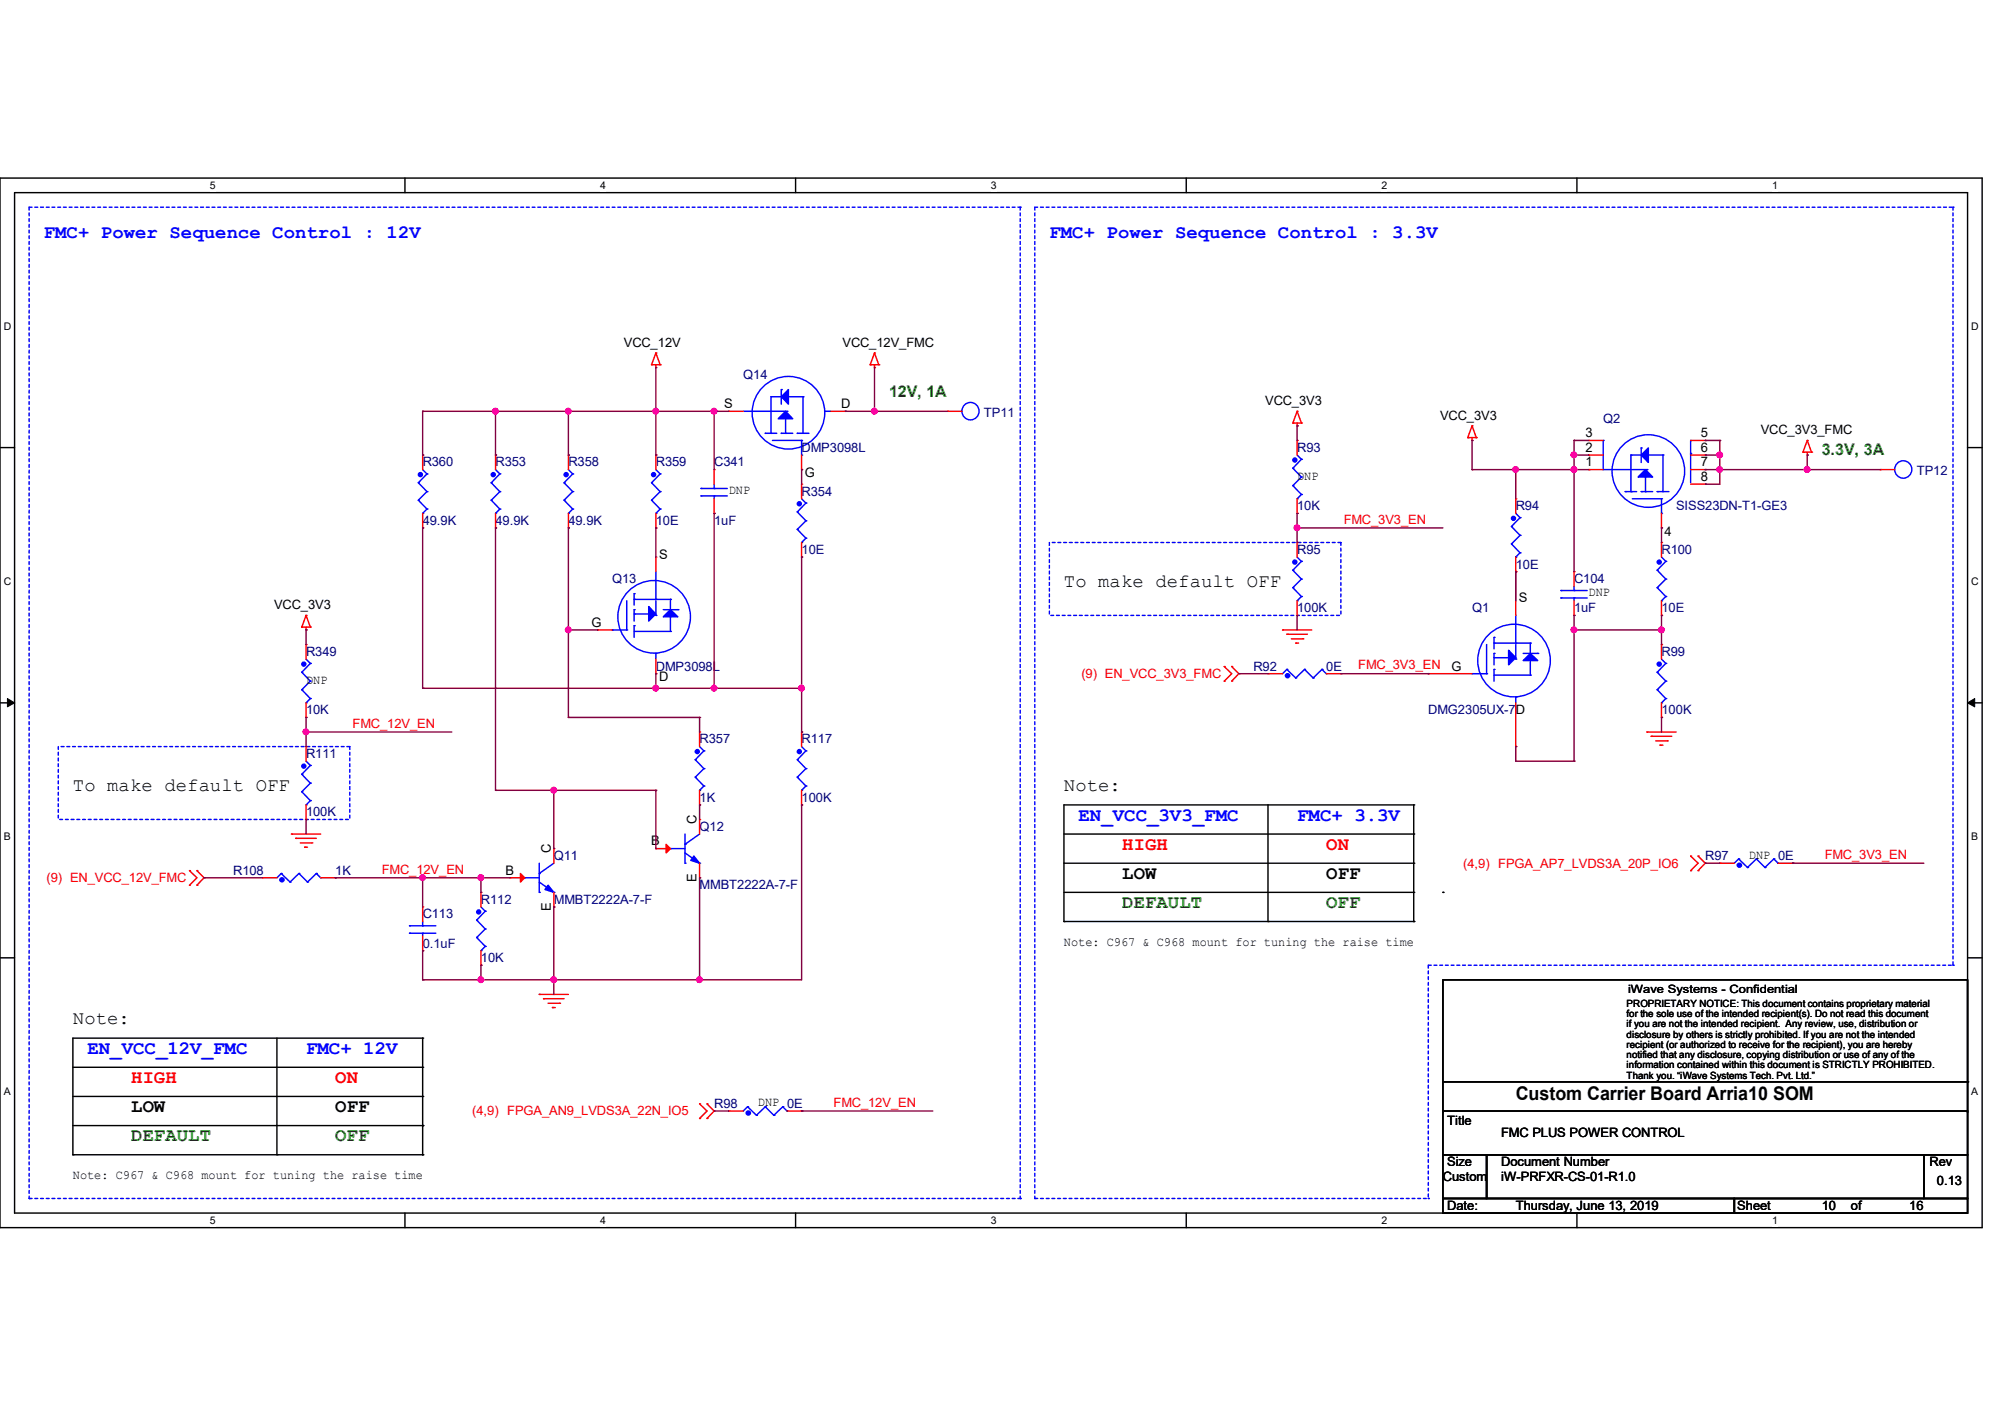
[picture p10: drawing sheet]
<svg xmlns="http://www.w3.org/2000/svg" width="297mm" height="210mm" viewBox="0 0 297 210" stroke-linecap="round" stroke-linejoin="round" font-family="sans-serif">
<path d="M0 26.4h293.6v155.4h-293.6zM2.2 28.5h289.3v151.2h-289.3z" fill="none" stroke="#000" stroke-width=".21"/>
<g fill="#fff">
<path d="M31.1 26.6h.8v1.8h-.8z"/>
<path d="M31.1 179.9h.8v1.8h-.8z"/>
</g>
<path d="M60 26.4v2.1M60 179.7v2.1" fill="none" stroke="#000" stroke-width=".21"/>
<g fill="#fff">
<path d="M88.9 26.6h.8v1.8h-.8z"/>
<path d="M88.9 179.9h.8v1.8h-.8z"/>
</g>
<path d="M117.9 26.4v2.1M117.9 179.7v2.1" fill="none" stroke="#000" stroke-width=".21"/>
<g fill="#fff">
<path d="M146.8 26.6h.8v1.8h-.8z"/>
<path d="M146.8 179.9h.8v1.8h-.8z"/>
</g>
<path d="M175.7 26.4v2.1M175.7 179.7v2.1" fill="none" stroke="#000" stroke-width=".21"/>
<g fill="#fff">
<path d="M204.6 26.6h.9v1.8h-.9z"/>
<path d="M204.6 179.9h.9v1.8h-.9z"/>
</g>
<path d="M233.6 26.4v2.1M233.6 179.7v2.1" fill="none" stroke="#000" stroke-width=".21"/>
<g fill="#fff">
<path d="M262.5 26.6h.9v1.8h-.9z"/>
<path d="M262.5 179.9h.9v1.8h-.9z"/>
<path d="M.6 47.4h1.1v1.7h-1.1z"/>
<path d="M292 47.4h1.1v1.7h-1.1z"/>
<path d="M.6 85.2h1.1v1.7h-1.1z"/>
<path d="M292 85.2h1.1v1.7h-1.1z"/>
</g>
<path d="M0 66.3h2.2M291.5 66.3h2.1" fill="none" stroke="#000" stroke-width=".21"/>
<g fill="#fff">
<path d="M.6 123h1v1.7h-1z"/>
<path d="M292 123h1v1.7h-1z"/>
</g>
<path d="M0 104.1h2.2M291.5 104.1h2.1" fill="none" stroke="#000" stroke-width=".21"/>
<path d="M1.1 103.5l1.1 .6-1.1 .6zM291.5 104.1l1-.6v1.2z" fill="#000" stroke="#000" stroke-width=".15"/>
<g fill="#fff">
<path d="M.6 160.7h.9v1.8h-.9z"/>
<path d="M292 160.7h1v1.8h-1z"/>
</g>
<g fill="none" stroke="#000" stroke-width=".21">
<path d="M187.8 119.2v17.3M209.4 119.2h.1M209.4 119.2h-51.8v17.3M209.4 119.2v17.3M157.6 136.5h.1M157.6 123.5h51.8M157.6 127.8h51.8M157.6 132.2h51.8M157.6 136.5h51.8M187.8 136.5h.1M209.4 123.5h.1M209.4 127.8h.1"/>
<path d="M209.4 132.2h.1M209.4 136.5h.1M213.7 132.2h.1M0 141.9h2.2M10.8 158.1h51.8M41 153.8v17.2M62.6 158.1h.1M62.6 153.8h.1M62.6 153.8h-51.8v17.2M62.6 153.8v17.2M291.5 141.9h2.1M10.8 171h.1"/>
<path d="M10.8 162.4h51.8M10.8 166.7h51.8M10.8 171h51.8M41 171h.1M62.6 166.7h.1M62.6 162.4h.1M62.6 171h.1M213.7 164.5h77.8v6.5h-77.8zM213.7 171h6.5v6.5h-6.5zM213.7 177.5h43.2v2.2h-43.2zM213.7 164.8v-19.7h77.8v19.7M213.7 160.2h77.8"/>
<path d="M220.2 171h64.8v6.5h-64.8zM256.9 177.5h34.6v2.2h-34.6zM285 171h6.5v6.5h-6.5zM291.5 160.2h.1"/>
</g>
<g fill="none" stroke="#00f" stroke-width=".21" stroke-dasharray=".4">
<path d="M4.3 30.7v146.8M4.3 30.7h146.8M151.1 30.7h.1M151.1 30.7v146.8M153.3 30.7v146.8M153.3 30.7h136M289.3 30.7v112.3M289.3 30.7h.1M211.6 143v34.5M211.6 143h77.7M289.3 143h.1M4.3 177.5h.1"/>
<path d="M4.3 177.5h146.8M151.1 177.5h.1M153.3 177.5h.1M153.3 177.5h58.3M211.6 177.5h.1"/>
</g>
<path d="M155.4 80.3h43.2v10.8h-43.2zM8.6 110.6h43.2v10.8h-43.2z" fill="none" stroke="#00f" stroke-width=".21" stroke-dasharray=".4 .4"/>
<g fill="none" stroke="#f00" stroke-width=".21">
<path d="M96.5 54h.1M96.5 54h1.3M97.2 54.4h.1M97.2 52.3h.1M97.2 54v.4M97.2 52.3l-.7 1.7M97.2 52.3l.6 1.7M97.8 54h.1M128.9 54h.1M128.9 54h1.3M129.5 54.4h.1M129.5 52.3h.1"/>
<path d="M129.5 54v.4M129.5 52.3l-.6 1.7M129.5 52.3l.7 1.7M130.2 54h.1M62.6 67.4h.1M62.6 78.2h.1M62.6 67.4v2.2M62.6 76v2.2M73.4 67.4h.1M73.4 78.2h.1M73.4 67.4v2.2M73.4 76v2.2"/>
<path d="M84.2 67.4h.1M84.2 78.2h.1M84.2 67.4v2.2M84.2 76v2.2M97.2 67.4h.1M97.2 78.2h.1M97.2 67.4v2.2M97.2 76v2.2M105.8 76h.1M105.8 69.6h.1M105.8 69.6v2.1M105.8 73.9v2.1"/>
<path d="M107.9 60.9h.1M107.9 60.9h2.2M118.7 69.6h.1M118.7 71.7h.1M118.7 67.4v2.2M118.7 71.7v2.2M123.1 60.9h2.1M125.2 60.9h.1M140.3 60.9h.1M140.3 60.9h2.2M191.5 62.7h.1M191.5 62.7h1.3"/>
<path d="M192.2 63.1h.1M192.2 60.9h.1M192.2 65.2h.1M192.2 76h.1M192.2 62.7v.4M192.2 65.2v2.2M192.2 73.9v2.1M192.2 60.9l-.7 1.8M192.2 60.9l.6 1.8M192.8 62.7h.1M217.4 64.8h.1M217.4 64.8h1.3"/>
<path d="M218.1 65.2h.1M218.1 63.1h.1M218.1 64.8v.4M218.1 63.1l-.7 1.7M218.1 63.1l.6 1.7M218.7 64.8h.1M224.5 73.9h.1M224.5 73.9v2.1M235.3 69.6h.1M235.3 67.4h.1M235.3 65.2h.1M235.3 69.6h2.2"/>
<path d="M235.3 65.2h2.2M235.3 67.4h2.2M246.1 78.2h.1M246.1 76v2.2M250.4 69.6h2.2M250.4 65.2h2.2M250.4 67.4h2.2M250.4 71.7h2.2M252.6 65.2h.1M252.6 67.4h.1M252.6 69.6h.1M252.6 71.7h.1"/>
<path d="M267.1 67h.1M267.1 67h1.3M267.7 67.4h.1M267.7 65.2h.1M267.7 67v.4M267.7 65.2l-.6 1.8M267.7 65.2l.7 1.8M268.4 67h.1M278.5 69.6h.1M278.5 69.6h2.2M44.7 92.9h.1M44.7 92.9h1.3"/>
<path d="M45.3 93.3h.1M45.3 91.1h.1M45.3 95.5h.1M45.3 92.9v.4M45.3 95.5v2.1M45.3 91.1l-.6 1.8M45.3 91.1l.7 1.8M46 92.9h.1M88.5 93.3h.1M88.5 93.3h2.2M97.2 82.5h.1M97.2 99.8h.1"/>
<path d="M97.2 82.5v2.2M97.2 97.6v2.2M118.7 82.5h.1M118.7 80.3v2.2M181.4 98.7h.1M181.4 98.7l1.1 1.1-1.1 1.1M182.5 98.7h.1M182.5 98.7l1 1.1-1 1.1M187.8 99.8h.1M187.8 99.8h2.2M190 93.3h.1M190 93.3h4.3"/>
<path d="M190.6 93.9h.1M190.6 93.9h3.1M191.3 94.6h1.7M191.9 95.2h.1M191.9 95.2h.5M192.2 80.3h.1M192.2 91.1h.1M192.2 80.3v2.2M192.2 89v2.1M193 94.6h.1M196.5 99.8h2.1M198.6 99.8h.1"/>
<path d="M211.6 99.8h.1M211.6 99.8h6.5M224.5 84.7h.1M224.5 82.5v8.6M233.2 91.1h.1M233.2 84.7h.1M233.2 84.7v2.1M233.2 89v2.1M246.1 95.5h.1M246.1 80.3h.1M246.1 91.1h.1M246.1 80.3v2.2"/>
<path d="M246.1 89v2.1M246.1 95.5v2.1M45.3 106.3h.1M45.3 110.6h.1M45.3 104.1v2.2M45.3 110.6v2.1M45.3 119.2v2.2M103.6 108.4h.1M103.6 119.2h.1M103.6 108.4v2.2M103.6 117.1v2.1M118.7 108.4h.1"/>
<path d="M118.7 119.2h.1M118.7 108.4v2.2M118.7 117.1v2.1M181.4 100.9h.1M182.5 100.9h.1M224.5 110.6h.1M224.5 104.1v6.5M244 108.4h.1M244 108.4h4.3M244.6 109.1h.1M244.6 109.1h3M245.3 109.7h1.7"/>
<path d="M245.9 110.4h.1M245.9 110.4h.4M246.1 106.3h.1M246.1 104.1v2.2M247 109.7h.1M28.1 128.9h.1M28.1 131.1h.1M28.1 128.9l1.1 1.1-1.1 1.1M29.2 131.1h.1M29.2 128.9h.1M29.2 128.9l1 1.1-1 1.1M38.9 130h.1"/>
<path d="M38.9 130h2.1M43.2 123.5h.1M43.2 123.5h4.3M43.8 124.2h.1M43.8 124.2h3.1M44.5 124.8h1.7M45.1 125.5h.1M45.1 125.5h.5M45.3 121.4h.1M46.2 124.8h.1M47.5 130h2.2M49.7 130h.1"/>
<path d="M62.6 134.3h.1M62.6 134.3v2.2M62.6 138.6v2.2M71.2 132.2h.1M71.2 132.2v2.1M75.6 130h.1M75.6 130h2.1M82 125.7h.1M82 134.3h.1M82 125.7v2.1M82 132.2v2.1M97.2 125.7h.1"/>
<path d="M97.2 125.7h2.1M103.6 121.4h.1M103.6 130h.1M103.6 121.4v2.1M103.6 127.8v2.2M250.4 126.8h.1M250.4 128.9h.1M250.4 126.8l1.1 1-1.1 1.1M251.5 128.9h.1M251.5 126.8h.1M251.5 126.8l1.1 1-1.1 1.1M254.8 127.8h.1"/>
<path d="M254.8 127.8h2.1M263.4 127.8h2.2M265.6 127.8h.1M62.6 140.8h.1M71.2 143h.1M71.2 140.8v2.2M79.9 147.3h.1M79.9 147.3h4.3M80.5 147.9h.1M80.5 147.9h3.1M81.2 148.6h1.7M81.8 149.2h.1"/>
<path d="M81.8 149.2h.5M82.9 148.6h.1M103.6 163.5h.1M103.6 165.7h.1M103.6 163.5l1.1 1-1.1 1.2M104.7 165.7h.1M104.7 163.5h.1M104.7 163.5l1.1 1-1.1 1.2M107.9 164.5h.1M107.9 164.5h2.2M116.6 164.5h2.1M118.7 164.5h.1"/>
</g>
<g fill="none" stroke="#00f" stroke-width=".21">
<path d="M114.2 58.8h.1M114.2 58.8v5.4M114.2 58.8h1.5M115.7 57.7h.1M115.7 57.7v2.2M116.6 58.8h.1M116.6 58.8h2.4M119 58.8h.1M119 58.8v5.4M62 71.5h.1M62 74.1h.1M62 71.5l1.2 1.3"/>
<path d="M62 74.1l1.2 1.3M62.6 76h.1M62.6 69.6l.6 .6M63.2 70.2h.1M63.2 72.8h.1M63.2 75.4h.1M63.2 70.2l-1.2 1.3M63.2 72.8l-1.2 1.3M63.2 75.4l-.6 .6M72.8 71.5h.1M72.8 74.1h.1M72.8 71.5l1.2 1.3"/>
<path d="M72.8 74.1l1.2 1.3M73.4 76h.1M73.4 69.6l.6 .6M74 70.2h.1M74 72.8h.1M74 75.4h.1M74 72.8l-1.2 1.3M74 75.4l-.6 .6M74 70.2l-1.2 1.3M83.6 71.5h.1M83.6 74.1h.1M83.6 71.5l1.2 1.3"/>
<path d="M83.6 74.1l1.2 1.3M84.2 76h.1M84.2 69.6l.6 .6M84.8 70.2h.1M84.8 72.8h.1M84.8 75.4h.1M84.8 70.2l-1.2 1.3M84.8 72.8l-1.2 1.3M84.8 75.4l-.6 .6M96.5 71.5h.1M96.5 74.1h.1M96.5 71.5l1.3 1.3"/>
<path d="M96.5 74.1l1.3 1.3M97.2 76h.1M97.2 69.6l.6 .6M97.8 70.2h.1M97.8 72.8h.1M97.8 75.4h.1M97.8 70.2l-1.3 1.3M97.8 72.8l-1.3 1.3M97.8 75.4l-.6 .6M103.8 72.3h.1M103.8 73.4h.1M103.8 72.3h3.9"/>
<path d="M103.8 73.4h3.9M105.8 73.4h.1M105.8 72.3h.1M105.8 71.7v.6M105.8 73.4v.5M110.1 60.9h4.1M113.4 64.2h.1M113.4 64.2h1.7M114.2 60.9h.1M114.2 64.2h.1M114.4 65.2h4.3M114.4 60.9h2.2"/>
<path d="M115.7 64.2h.1M115.7 64.2h1.7M116.4 64.2h.1M116.4 60.9v3.3M116.6 60.9h.1M118.1 64.2h.1M118.1 75.8h.1M118.1 78.4h.1M118.1 64.2h1.7M118.1 75.8l1.3 1.3M118.1 78.4l1.3 1.3M118.7 67.4h.1"/>
<path d="M118.7 65.2h.1M118.7 65.2v2.2M118.7 73.9l.7 .6M119.4 74.5h.1M119.4 77.1h.1M119.4 79.7h.1M119.4 74.5l-1.3 1.3M119.4 77.1l-1.3 1.3M119.4 79.7l-.7 .6M122.2 60.9h.1M122.2 60.9h.9M191.5 69.3h.1"/>
<path d="M191.5 71.9h.1M191.5 69.3l1.3 1.4M191.5 71.9l1.3 1.3M192.2 73.9h.1M192.2 67.4l.6 .6M192.8 68h.1M192.8 70.7h.1M192.8 73.2h.1M192.8 68l-1.3 1.3M192.8 70.7l-1.3 1.2M192.8 73.2l-.6 .7M223.9 78h.1"/>
<path d="M223.9 78l1.3 1.3M224.5 76l.7 .7M225.2 76.7h.1M225.2 79.3h.1M225.2 76.7l-1.3 1.3M225.2 79.3l-1.3 1.3M237.5 65.2h.1M237.5 65.2v4.4h4.1M240.7 72.8h.1M240.7 72.8h1.7M241.6 69.6h.1M241.6 72.8h.1"/>
<path d="M241.6 67.4h.1M241.6 67.4v5.4M241.6 67.4h1.5M241.8 73.9h4.3M241.8 69.6h2.2M243.1 72.8h.1M243.1 66.3h.1M243.1 72.8h1.7M243.1 66.3v2.2M243.8 72.8h.1M243.8 69.6v3.2M244 67.4h.1"/>
<path d="M244 69.6h.1M244 67.4h2.3M245.5 72.8h.1M245.5 72.8h1.7M246.1 76h.1M246.1 73.9h.1M246.1 73.9v2.1M246.3 67.4h.1M246.3 67.4v5.4M250.4 67.2h.1M250.4 65.2h.1M250.4 65.2v6.3"/>
<path d="M44.7 99.6h.1M44.7 99.6l1.3 1.3M45.3 97.6l.7 .7M46 98.3h.1M46 98.3l-1.3 1.3M90.7 93.3h.1M90.7 93.3h2.1M92.8 93.3h.1M92.8 89v4.3M93.9 87.9h.1M93.9 90.3h.1M93.9 92.7h.1"/>
<path d="M93.9 90.9h.1M93.9 88.8h.1M93.9 93.5h5.4M93.9 87.9v1.7M93.9 90.3v1.7M93.9 92.7v1.7M93.9 90.9h3.3M93.9 88.8h5.4M97.2 88.8h.1M97.2 91.1h.1M97.2 96.8h.1M97.2 84.7v4.1"/>
<path d="M97.2 89v2.1M97.2 96.8v.8M98.3 90.3h2.1M99.3 93.5h.1M99.3 88.8h.1M99.3 91.1h.1M99.3 88.8v1.5M99.3 91.1v2.4M100.4 90.3h.1M118.7 80.3h.1M190.6 99.1h.1M190.6 99.1l-.6 .7"/>
<path d="M190.6 99.1l1.3 1.3M191.5 84.5h.1M191.5 87h.1M191.5 84.5l1.3 1.3M191.5 87l1.3 1.3M192.2 89h.1M192.2 82.5l.6 .6M192.8 83.1h.1M192.8 85.8h.1M192.8 88.3h.1M192.8 83.1l-1.3 1.4M192.8 85.8l-1.3 1.2"/>
<path d="M192.8 88.3l-.6 .7M193.3 99.1h.1M193.3 99.1l-1.4 1.3M193.3 99.1l1.2 1.3M195.8 99.1h.1M195.8 99.1l-1.3 1.3M195.8 99.1l.7 .7M196.5 99.8h.1M218.1 99.8h.1M218.1 99.8h2.1M220.2 99.8h.1M220.2 95.5v4.3"/>
<path d="M221.3 94.4h.1M221.3 96.8h.1M221.3 99.1h.1M221.3 97.4h.1M221.3 95.2h.1M221.3 100h5.4M221.3 94.4v1.7M221.3 96.8v1.7M221.3 99.1v1.8M221.3 97.4h3.2M221.3 95.2h5.4M223.9 80.6h.1"/>
<path d="M223.9 80.6l1.3 1.3M224.5 82.5h.1M224.5 95.2h.1M224.5 97.6h.1M224.5 91.1v4.1M224.5 95.5v2.1M225.2 81.9h.1M225.2 81.9l-.7 .6M225.6 96.8h2.2M226.7 100h.1M226.7 95.2h.1M226.7 97.6h.1"/>
<path d="M226.7 95.2v1.6M226.7 97.6v2.4M227.8 96.8h.1M231.2 87.5h.1M231.2 88.6h.1M231.2 87.5h3.9M231.2 88.6h3.9M233.2 88.6h.1M233.2 87.5h.1M233.2 86.8v.7M233.2 88.6v.4M245.5 99.6h.1"/>
<path d="M245.5 84.5h.1M245.5 87h.1M245.5 99.6l1.3 1.3M245.5 84.5l1.3 1.3M245.5 87l1.3 1.3M246.1 89h.1M246.1 97.6l.7 .7M246.1 82.5l.7 .6M246.8 98.3h.1M246.8 83.1h.1M246.8 85.8h.1M246.8 88.3h.1"/>
<path d="M246.8 98.3l-1.3 1.3M246.8 83.1l-1.3 1.4M246.8 85.8l-1.3 1.2M246.8 88.3l-.7 .7M44.7 102.2h.1M44.7 114.7h.1M44.7 117.3h.1M44.7 102.2l1.3 1.3M44.7 114.7l1.3 1.3M44.7 117.3l1.3 1.3M45.3 104.1h.1M45.3 119.2h.1"/>
<path d="M45.3 112.7l.7 .7M46 100.9h.1M46 103.5h.1M46 113.4h.1M46 116h.1M46 118.6h.1M46 100.9l-1.3 1.3M46 103.5l-.7 .6M46 113.4l-1.3 1.3M46 116l-1.3 1.3M46 118.6l-.7 .6M103 112.5h.1"/>
<path d="M103 115.1h.1M103 112.5l1.3 1.3M103 115.1l1.3 1.3M103.6 117.1h.1M103.6 110.6l.7 .6M104.3 111.2h.1M104.3 113.8h.1M104.3 116.4h.1M104.3 111.2l-1.3 1.3M104.3 113.8l-1.3 1.3M104.3 116.4l-.7 .7M118.1 112.5h.1"/>
<path d="M118.1 115.1h.1M118.1 112.5l1.3 1.3M118.1 115.1l1.3 1.3M118.7 117.1h.1M118.7 110.6l.7 .6M119.4 111.2h.1M119.4 113.8h.1M119.4 116.4h.1M119.4 111.2l-1.3 1.3M119.4 113.8l-1.3 1.3M119.4 116.4l-.7 .7M191.9 100.4h.1"/>
<path d="M194.5 100.4h.1M224.5 103.3h.1M224.5 103.3v.8M245.5 102.2h.1M245.5 102.2l1.3 1.3M246.1 104.1h.1M246.8 100.9h.1M246.8 103.5h.1M246.8 100.9l-1.3 1.3M246.8 103.5l-.7 .6M41.7 129.4h.1M41.7 129.4l-.7 .6"/>
<path d="M41.7 129.4l1.3 1.2M43 130.6h.1M44.3 129.4h.1M44.3 129.4l-1.3 1.2M44.3 129.4l1.3 1.2M45.6 130.6h.1M46.9 129.4h.1M46.9 129.4l-1.3 1.2M46.9 129.4l.6 .6M47.5 130h.1M60.7 137.1h.1M60.7 138.2h.1"/>
<path d="M60.7 137.1h3.9M60.7 138.2h3.9M62.6 138.2h.1M62.6 137.1h.1M62.6 136.5v.6M62.6 138.2v.4M70.6 136.3h.1M70.6 138.9h.1M70.6 136.3l1.3 1.3M70.6 138.9l1.3 1.3M71.2 134.3l.7 .7M71.9 135h.1"/>
<path d="M71.9 137.6h.1M71.9 135l-1.3 1.3M71.9 137.6l-1.3 1.3M77.7 130h.1M77.7 130h2.2M79.9 129.4h.1M79.9 132.2h.1M79.9 130.6l2.1 1.6M79.9 127.8v4.4M82 132.2h.1M82 127.8l-2.1 1.6M99.3 125.7h.1"/>
<path d="M99.3 125.7h2.2M101.5 125.1h.1M101.5 127.8h.1M101.5 126.3l2.1 1.5M101.5 123.5v4.3M103.6 127.8h.1M103.6 123.5l-2.1 1.6M257.6 127.2h.1M257.6 127.2l-.7 .6M257.6 127.2l1.3 1.3M258.9 128.5h.1M260.2 127.2h.1"/>
<path d="M260.2 127.2l-1.3 1.3M260.2 127.2l1.3 1.3M261.5 128.5h.1M262.8 127.2h.1M262.8 127.2l-1.3 1.3M262.8 127.2l.6 .6M263.4 127.8h.1M71.2 140.8h.1M71.9 140.2h.1M71.9 140.2l-.7 .6M110.7 163.9h.1M110.7 163.9l-.6 .6"/>
<path d="M110.7 163.9l1.4 1.3M112.1 165.2h.1M113.4 163.9h.1M113.4 163.9l-1.3 1.3M113.4 163.9l1.2 1.3M114.6 165.2h.1M116 163.9h.1M116 163.9l-1.4 1.3M116 163.9l.6 .6M116.6 164.5h.1"/>
<circle cx="116.8" cy="61.1" r="5.4"/>
<circle cx="143.8" cy="60.9" r="1.28"/>
<circle cx="244.2" cy="69.8" r="5.4"/>
<circle cx="281.9" cy="69.5" r="1.28"/>
<circle cx="96.9" cy="91.4" r="5.4"/>
<circle cx="224.3" cy="97.8" r="5.4"/>
</g>
<g fill="#00f" stroke="#00f" stroke-width=".21">
<path d="M115.7 58.8l1.1-1.1v2.2z"/>
<path d="M115.3 62l1.1-1.1 1 1.1z"/>
<path d="M102.8 126.8l.8 1-1.3-.4z"/>
<path d="M81.2 131.1l.8 1.1-1.3-.5z"/>
<path d="M226.7 96.8l1.1 1h-2.2z"/>
<path d="M223.5 96.3l1 1.1-1 1.1z"/>
<path d="M99.3 90.3l1.1 1.1h-2.1z"/>
<path d="M96.1 89.8l1.1 1.1-1.1 1.1z"/>
<path d="M243.1 67.4l1.1-1.1v2.2z"/>
<path d="M242.7 70.7l1.1-1.1 1 1.1z"/>
<circle cx="45" cy="98.4" r=".3"/>
<circle cx="224.2" cy="76.8" r=".3"/>
<circle cx="110.9" cy="164.8" r=".31"/>
<circle cx="245.8" cy="98.4" r=".3"/>
<circle cx="190.7" cy="100.1" r=".31"/>
<circle cx="83.9" cy="70.3" r=".3"/>
<circle cx="41.8" cy="130.3" r=".31"/>
<circle cx="62.3" cy="70.3" r=".3"/>
<circle cx="118.4" cy="74.6" r=".3"/>
<circle cx="103.3" cy="111.3" r=".3"/>
<circle cx="257.7" cy="128.1" r=".31"/>
<circle cx="245.8" cy="83.2" r=".3"/>
<circle cx="96.8" cy="70.3" r=".3"/>
<circle cx="73.1" cy="70.3" r=".3"/>
<circle cx="45" cy="113.5" r=".3"/>
<circle cx="118.4" cy="111.3" r=".3"/>
<circle cx="191.8" cy="68.1" r=".3"/>
<circle cx="70.9" cy="135.1" r=".3"/>
<circle cx="191.8" cy="83.2" r=".3"/>
</g>
<g fill="#f00" stroke="#f00" stroke-width=".21">
<path d="M98.7 125.1l.6 .6-.6 .6z"/>
<path d="M77.1 129.4l.6 .6-.6 .6z"/>
</g>
<g fill="none" stroke="#800040" stroke-width=".21">
<path d="M97.2 54.4v13M129.5 54.4v6.5M62.6 67.4h.1M62.6 60.9h.1M62.6 78.2h.1M62.6 60.9h45.3M62.6 60.9v6.5M62.6 78.2v23.7M73.4 67.4h.1M73.4 78.2h.1M73.4 60.9h.1M73.4 60.9v6.5"/>
<path d="M73.4 78.2v38.9M84.2 78.2h.1M84.2 60.9h.1M84.2 67.4h.1M84.2 60.9v6.5M84.2 78.2v28.1M97.2 60.9h.1M97.2 67.4h.1M97.2 78.2h.1M97.2 78.2v4.3M105.8 76h.1M105.8 60.9h.1"/>
<path d="M105.8 60.9v8.7M105.8 76v25.9M118.7 69.6h.1M118.7 69.6v2.1M125.2 60.9h.1M125.2 60.9h15.1M129.5 60.9h.1M192.2 76h.1M192.2 78.2h.1M192.2 63.1h.1M192.2 63.1v2.1M192.2 76v4.3"/>
<path d="M192.2 78.2h21.5M218.1 69.6h.1M218.1 65.2h.1M218.1 69.6h17.2M218.1 65.2v4.4M224.5 69.6h.1M224.5 69.6v4.3M233.2 69.6h.1M233.2 65.2h.1M233.2 67.4h.1M233.2 65.2v19.5M233.2 65.2h2.1"/>
<path d="M233.2 67.4h2.1M246.1 78.2h.1M246.1 78.2v2.1M252.6 69.6h.1M252.6 71.7h.1M252.6 67.4h.1M252.6 65.2h.1M252.6 69.6h25.9M252.6 65.2h2.2M252.6 67.4h2.2M254.8 69.6h.1M254.8 67.4h.1"/>
<path d="M254.8 65.2h.1M254.8 65.2v6.5h-2.2M267.7 69.6h.1M267.7 67.4h.1M267.7 67.4v2.2M45.3 93.3h.1M45.3 93.3v2.2M84.2 93.3h.1M84.2 93.3h4.3M97.2 99.8h.1M97.2 99.8v2.1M118.7 82.5h.1"/>
<path d="M118.7 82.5v25.9M183.5 99.8h.1M183.5 99.8h4.3M192.2 91.1h.1M192.2 91.1v2.2M198.6 99.8h13M211.6 99.8h.1M224.5 84.7h.1M224.5 84.7v4.3M233.2 91.1h.1M233.2 93.3h.1M233.2 91.1v21.6"/>
<path d="M233.2 93.3h12.9M246.1 91.1h.1M246.1 93.3h.1M246.1 91.1v4.4M45.3 106.3h.1M45.3 108.4h.1M45.3 106.3v4.3M45.3 108.4h21.6M62.6 101.9h.1M62.6 101.9h56.1M73.4 117.1h.1M73.4 117.1h23.8"/>
<path d="M82 117.1h.1M82 117.1v8.6M84.2 106.3h.1M84.2 106.3h19.4M97.2 101.9h.1M97.2 117.1h.1M97.2 117.1v8.6M103.6 119.2h.1M103.6 106.3h.1M103.6 106.3v2.1M103.6 119.2v2.2M105.8 101.9h.1"/>
<path d="M118.7 119.2h.1M118.7 108.4h.1M118.7 119.2v25.9h-56.1M224.5 110.6h.1M224.5 110.6v2.1h8.7M233.2 112.7h.1M246.1 106.3h.1M246.1 106.3v2.1M30.2 130h.1M30.2 130h8.7M45.3 121.4h.1M45.3 121.4v2.1"/>
<path d="M49.7 130h.1M49.7 130h25.9M62.6 130h.1M62.6 130v4.3M71.2 130h.1M71.2 130v2.2M82 134.3h.1M82 134.3v13M103.6 130h.1M103.6 130v15.1M252.6 127.8h.1M252.6 127.8h2.2"/>
<path d="M265.6 127.8h.1M265.6 127.8h19.4M62.6 145.1h.1M62.6 140.8h.1M62.6 140.8v4.3M71.2 145.1h.1M71.2 143h.1M71.2 143v2.1M82 145.1h.1M103.6 145.1h.1M105.8 164.5h.1M105.8 164.5h2.1"/>
<path d="M118.7 164.5h.1M118.7 164.5h19.5"/>
</g>
<g fill="#f0f" stroke="#f0f" stroke-width=".21">
<circle cx="224.5" cy="69.5" r=".4"/>
<circle cx="233.2" cy="69.5" r=".4"/>
<circle cx="233.2" cy="93.3" r=".4"/>
<circle cx="233.2" cy="67.4" r=".4"/>
<circle cx="254.7" cy="67.4" r=".4"/>
<circle cx="246.1" cy="93.3" r=".4"/>
<circle cx="267.7" cy="69.5" r=".4"/>
<circle cx="254.7" cy="69.5" r=".4"/>
<circle cx="192.1" cy="78.2" r=".4"/>
<circle cx="97.1" cy="101.9" r=".4"/>
<circle cx="84.2" cy="93.3" r=".4"/>
<circle cx="103.6" cy="145.1" r=".4"/>
<circle cx="71.2" cy="130" r=".4"/>
<circle cx="82" cy="117" r=".4"/>
<circle cx="84.2" cy="60.9" r=".4"/>
<circle cx="73.4" cy="60.9" r=".4"/>
<circle cx="82" cy="145.1" r=".4"/>
<circle cx="105.8" cy="101.9" r=".4"/>
<circle cx="105.8" cy="60.9" r=".4"/>
<circle cx="97.1" cy="60.9" r=".4"/>
<circle cx="62.6" cy="130" r=".4"/>
<circle cx="118.7" cy="101.9" r=".4"/>
<circle cx="71.2" cy="145.1" r=".4"/>
<circle cx="45.3" cy="108.4" r=".4"/>
<circle cx="129.5" cy="60.9" r=".4"/>
</g>
<g font-size="2.8" fill="#00f">
<text x="6.5" y="35.2">FMC+ Power Sequence Control : 12V</text>
<text x="155.4" y="35.2">FMC+ Power Sequence Control : 3.3V</text>
<text x="159.8" y="121.5">EN_VCC_3V3_FMC</text>
<text x="192.2" y="121.5">FMC+ 3.3V</text>
<text x="13" y="156.1">EN_VCC_12V_FMC</text>
<text x="45.3" y="156.1">FMC+ 12V</text>
</g>
<g font-size="2.8">
<text x="157.6" y="86.9">To make default OFF</text>
<text x="10.8" y="117.1">To make default OFF</text>
<text x="157.6" y="117.1">Note:</text>
<text x="166.2" y="130.2">LOW</text>
<text x="196.5" y="130.2">OFF</text>
<text x="10.8" y="151.7">Note:</text>
<text x="19.4" y="164.7">LOW</text>
<text x="49.7" y="164.7">OFF</text>
<text x="224.5" y="162.9">Custom Carrier Board Arria10 SOM</text>
</g>
<g font-size="2.8" fill="#f00">
<text x="166.2" y="125.9">HIGH</text>
<text x="196.5" y="125.9">ON</text>
<text x="19.4" y="160.4">HIGH</text>
<text x="49.7" y="160.4">ON</text>
</g>
<g font-size="2.8" fill="#008000">
<text x="166.2" y="134.5">DEFAULT</text>
<text x="196.5" y="134.5">OFF</text>
<text x="19.4" y="169">DEFAULT</text>
<text x="49.7" y="169">OFF</text>
</g>
<g font-size="2.4" fill="#008000">
<text x="131.7" y="58.8">12V, 1A</text>
<text x="269.9" y="67.4">3.3V, 3A</text>
</g>
<g font-size="1.9">
<text x="92.4" y="51.4">VCC_12V</text>
<text x="124.8" y="51.4">VCC_12V_FMC</text>
<text x="107.3" y="60.5">S</text>
<text x="124.6" y="60.5">D</text>
<text x="187.4" y="60">VCC_3V3</text>
<text x="213.3" y="62.2">VCC_3V3</text>
<text x="234.9" y="64.8">3</text>
<text x="252" y="64.8">5</text>
<text x="260.8" y="64.3">VCC_3V3_FMC</text>
<text x="119.2" y="70.7">G</text>
<text x="192.2" y="71">DNP</text>
<text x="234.9" y="69.1">1</text>
<text x="234.9" y="66.9">2</text>
<text x="252" y="66.9">6</text>
<text x="252" y="69.1">7</text>
<text x="252" y="71.2">8</text>
<text x="108" y="73.2">DNP</text>
<text x="97.6" y="82.7">S</text>
<text x="246.6" y="79.3">4</text>
<text x="225" y="89.2">S</text>
<text x="235.3" y="88.3">DNP</text>
<text x="40.6" y="90.3">VCC_3V3</text>
<text x="87.6" y="92.8">G</text>
<text x="45.3" y="101.3">DNP</text>
<text x="97.6" y="100.9">D</text>
<text x="215" y="99.3">G</text>
<text x="224.5" y="105.8">D</text>
<text x="96.5" y="125.2">B</text>
<text x="103.2" y="122" transform="rotate(-90 103.2 122)">C</text>
<text x="74.9" y="129.5">B</text>
<text x="81.6" y="126.3" transform="rotate(-90 81.6 126.3)">C</text>
<text x="103.2" y="130.6" transform="rotate(-90 103.2 130.6)">E</text>
<text x="259.1" y="127.2">DNP 0E</text>
<text x="81.6" y="135" transform="rotate(-90 81.6 135)">E</text>
<text x="157.6" y="140.1">Note: C967 &amp; C968 mount for tuning the raise time</text>
<text x="112.3" y="163.9">DNP 0E</text>
<text x="214.4" y="166.7">Title</text>
<text x="214.4" y="172.7">Size</text>
<text x="222.4" y="172.7">Document Number</text>
<text x="222.4" y="168.4">FMC PLUS POWER CONTROL</text>
<text x="285.8" y="172.7">Rev</text>
<text x="10.8" y="174.7">Note: C967 &amp; C968 mount for tuning the raise time</text>
<text x="213.7" y="174.9">Custom</text>
<text x="214.4" y="179.2">Date:</text>
<text x="222.4" y="174.9">iW-PRFXR-CS-01-R1.0</text>
<text x="224.5" y="179.2">Thursday, June 13, 2019</text>
<text x="257.3" y="179.2">Sheet</text>
<text x="269.9" y="179.2">10</text>
<text x="274.2" y="179.2">of</text>
<text x="282.8" y="179.2">16</text>
<text x="286.9" y="175.5">0.13</text>
</g>
<g font-size="1.9" fill="#000080">
<text x="110.1" y="56.1">Q14</text>
<text x="145.8" y="61.8">TP11</text>
<text x="237.5" y="62.6">Q2</text>
<text x="62.6" y="69.1">R360</text>
<text x="73.4" y="69.1">R353</text>
<text x="84.2" y="69.1">R358</text>
<text x="97.2" y="69.1">R359</text>
<text x="105.8" y="69.1">C341</text>
<text x="118.7" y="66.9">DMP3098L</text>
<text x="192.2" y="66.9">R93</text>
<text x="283.9" y="70.4">TP12</text>
<text x="62.6" y="77.7">49.9K</text>
<text x="73.4" y="77.7">49.9K</text>
<text x="84.2" y="77.7">49.9K</text>
<text x="97.2" y="77.7">10E</text>
<text x="105.8" y="77.7">1uF</text>
<text x="118.7" y="73.4">R354</text>
<text x="192.2" y="75.6">10K</text>
<text x="224.5" y="75.6">R94</text>
<text x="248.3" y="75.6">SISS23DN-T1-GE3</text>
<text x="118.7" y="82">10E</text>
<text x="192.2" y="82">R95</text>
<text x="246.1" y="82">R100</text>
<text x="90.7" y="86.4">Q13</text>
<text x="224.5" y="84.2">10E</text>
<text x="233.2" y="86.4">C104</text>
<text x="192.2" y="90.7">100K</text>
<text x="218.1" y="90.7">Q1</text>
<text x="233.2" y="90.7">1uF</text>
<text x="246.1" y="90.7">10E</text>
<text x="45.3" y="97.2">R349</text>
<text x="97.2" y="99.3">DMP3098L</text>
<text x="185.7" y="99.3">R92</text>
<text x="196.5" y="99.3">0E</text>
<text x="246.1" y="97.2">R99</text>
<text x="45.3" y="105.8">10K</text>
<text x="211.6" y="105.8">DMG2305UX-7</text>
<text x="246.1" y="105.8">100K</text>
<text x="45.3" y="112.3">R111</text>
<text x="103.6" y="110.1">R357</text>
<text x="118.7" y="110.1">R117</text>
<text x="103.6" y="118.7">1K</text>
<text x="118.7" y="118.7">100K</text>
<text x="45.3" y="120.9">100K</text>
<text x="103.6" y="123.1">Q12</text>
<text x="34.5" y="129.5">R108</text>
<text x="49.7" y="129.5">1K</text>
<text x="82" y="127.4">Q11</text>
<text x="103.6" y="131.7">MMBT2222A-7-F</text>
<text x="252.6" y="127.4">R97</text>
<text x="62.6" y="136">C113</text>
<text x="71.2" y="133.9">R112</text>
<text x="82" y="133.9">MMBT2222A-7-F</text>
<text x="62.6" y="140.3">0.1uF</text>
<text x="71.2" y="142.5">10K</text>
<text x="105.8" y="164.1">R98</text>
</g>
<g font-size="1.9" fill="#f00">
<text x="199.1" y="77.6">FMC_3V3_EN</text>
<text x="160.2" y="100.4">(9) EN_VCC_3V3_FMC</text>
<text x="201.2" y="99.1">FMC_3V3_EN</text>
<text x="52.2" y="107.8">FMC_12V_EN</text>
<text x="6.9" y="130.6">(9) EN_VCC_12V_FMC</text>
<text x="56.6" y="129.4">FMC_12V_EN</text>
<text x="216.7" y="128.5">(4,9) FPGA_AP7_LVDS3A_20P_IO6</text>
<text x="270.3" y="127.2">FMC_3V3_EN</text>
<text x="69.9" y="165.2">(4,9) FPGA_AN9_LVDS3A_22N_IO5</text>
<text x="123.5" y="163.9">FMC_12V_EN</text>
</g>
<text font-size="1.7" x="241.2" y="147.1">iWave Systems - Confidential</text>
<g font-size="1.6">
<text x="31.1" y="28">5</text>
<text x="88.9" y="28">4</text>
<text x="146.8" y="28">3</text>
<text x="204.6" y="28">2</text>
<text x="262.5" y="28">1</text>
<text x=".6" y="48.8">D</text>
<text x="292" y="48.8">D</text>
<text x=".6" y="86.6">C</text>
<text x="292" y="86.6">C</text>
<text x=".6" y="124.4">B</text>
<text x="292" y="124.4">B</text>
<text x=".6" y="162.1">A</text>
<text x="292" y="162.1">A</text>
<text x="31.1" y="181.3">5</text>
<text x="88.9" y="181.3">4</text>
<text x="146.8" y="181.3">3</text>
<text x="204.6" y="181.3">2</text>
<text x="262.5" y="181.3">1</text>
</g>
<g font-size="1.5">
<text x="241" y="149.1">PROPRIETARY NOTICE: This document contains proprietary material</text>
<text x="241" y="150.6">for the sole use of the intended recipient(s). Do not read this document</text>
<text x="241" y="152.1">if you are not the intended recipient. Any review, use, distribution or</text>
<text x="241" y="153.7">disclosure by others is strictly prohibited. If you are not the intended</text>
<text x="241" y="155.2">recipient (or authorized to receive for the recipient), you are hereby</text>
<text x="241" y="156.7">notified that any disclosure, copying distribution or use of any of the</text>
<text x="241" y="158.2">information contained within this document is STRICTLY PROHIBITED.</text>
<text x="241" y="159.8">Thank you. “iWave Systems Tech. Pvt. Ltd.”</text>
</g>
</svg>
